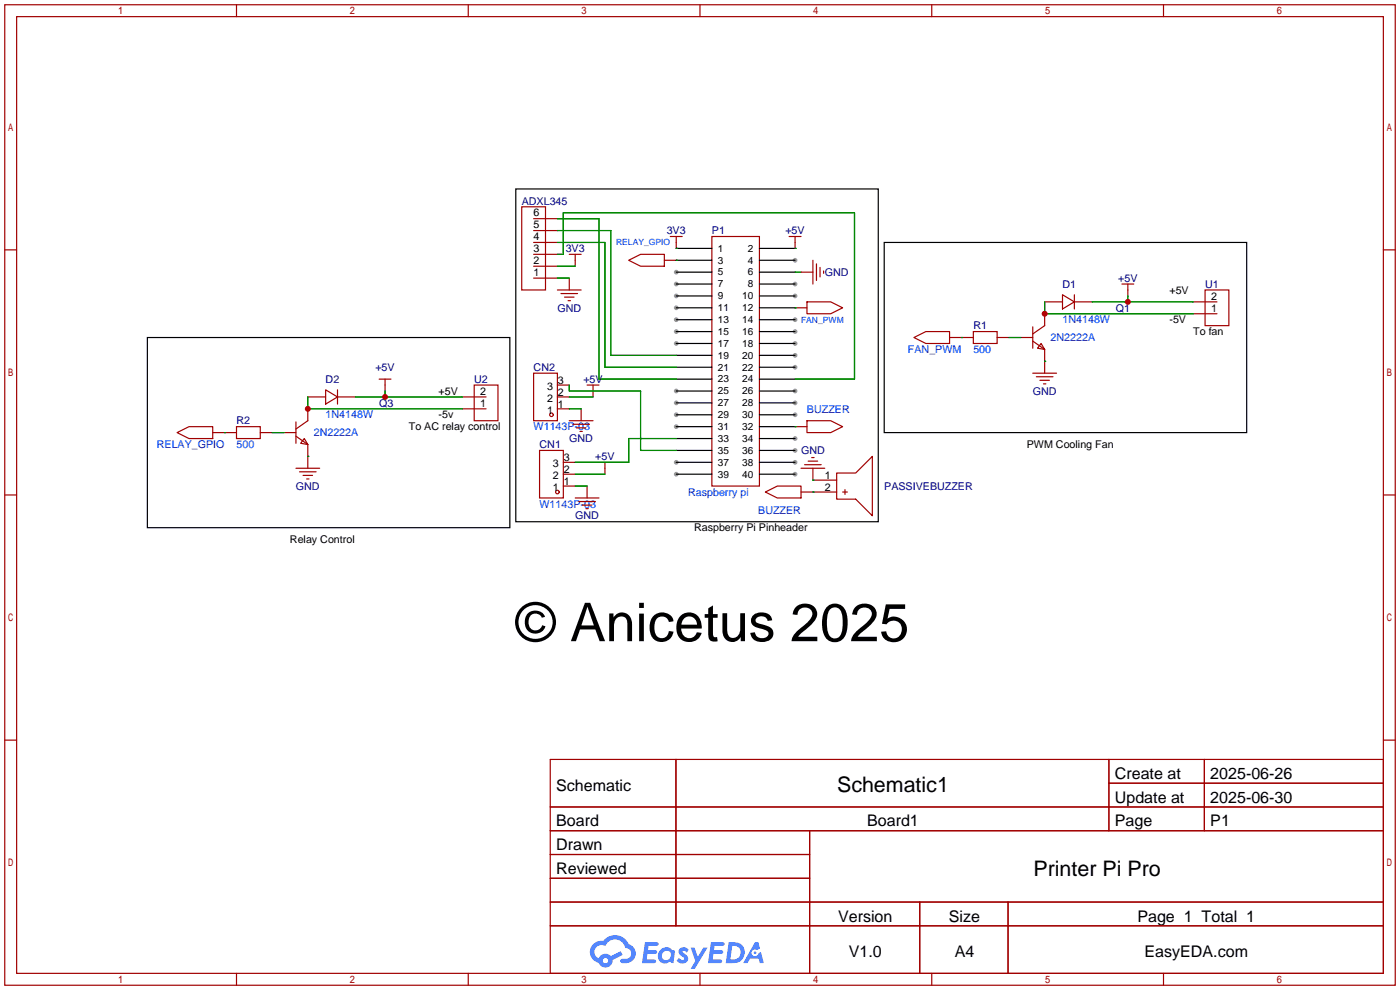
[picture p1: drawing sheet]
<svg xmlns="http://www.w3.org/2000/svg" width="299mm" height="212mm" viewBox="0 0 299 212" stroke-linecap="round" stroke-linejoin="round" font-family="sans-serif">
<g fill="#999">
<circle cx="169.9" cy="55.6" r=".51"/>
<circle cx="144.5" cy="58.2" r=".51"/>
<circle cx="144.5" cy="60.7" r=".51"/>
<circle cx="169.9" cy="60.7" r=".51"/>
<circle cx="144.5" cy="63.2" r=".51"/>
<circle cx="169.9" cy="63.2" r=".51"/>
<circle cx="144.5" cy="65.8" r=".51"/>
<circle cx="144.5" cy="68.3" r=".51"/>
<circle cx="169.9" cy="68.3" r=".51"/>
<circle cx="144.5" cy="70.9" r=".51"/>
<circle cx="169.9" cy="70.9" r=".51"/>
<circle cx="144.5" cy="73.4" r=".51"/>
<circle cx="169.9" cy="73.4" r=".51"/>
<circle cx="169.9" cy="75.9" r=".51"/>
<circle cx="169.9" cy="78.5" r=".51"/>
<circle cx="144.5" cy="83.6" r=".51"/>
<circle cx="169.9" cy="83.6" r=".51"/>
<circle cx="144.5" cy="86.1" r=".51"/>
<circle cx="169.9" cy="86.1" r=".51"/>
<circle cx="144.5" cy="88.6" r=".51"/>
<circle cx="169.9" cy="88.6" r=".51"/>
<circle cx="144.5" cy="91.2" r=".51"/>
<circle cx="169.9" cy="93.7" r=".51"/>
<circle cx="169.9" cy="96.3" r=".51"/>
<circle cx="144.5" cy="98.8" r=".51"/>
<circle cx="169.9" cy="98.8" r=".51"/>
<circle cx="144.5" cy="101.3" r=".51"/>
<circle cx="169.9" cy="101.3" r=".51"/>
</g>
<g fill="none" stroke="#a10000" stroke-width=".25">
<path d="M1 1h297.2v209.6h-297.2zM3.6 3.6h292.1v204.4h-292.1zM50.5 1v2.6M100.1 1v2.6M149.6 1v2.6M199.1 1v2.6M248.7 1v2.6M1 53.4h2.6M295.7 53.4h2.5M1 105.8h2.6M295.7 105.8h2.5M1 158.2h2.6"/>
<path d="M295.7 158.2h2.5M117.6 162.3h178.1v45.7h-178.1zM117.6 172.5h178.1M117.6 177.5h178.1M144.5 162.3v35.6M173 177.5v30.5M237 162.3v15.2M237 167.4h58.7M257.4 162.3v15.2M117.6 182.6h55.4M117.6 192.8h178.1M117.6 187.7h55.4"/>
<path d="M117.6 197.9h178.1M196.6 192.8v15.2M215.4 192.8v15.2M50.5 208v2.6M100.1 208v2.6M149.6 208v2.6M199.1 208v2.6M248.7 208v2.6"/>
</g>
<g fill="#5487ff">
<path d="M145.3 202.7a1.3 1.3 0 0 1 1.9 .3l-.4 .6a.54 .54 0 0 0-.9-.2l.1 .2a1.34 1.34 0 0 1 .9 1.8 1.47 1.47 0 0 1-2.3-.1l.5-.6 .8 .5a.31 .31 0 0 0 .4-.3 .31 .31 0 0 0-.3-.4 1.12 1.12 0 0 1-.7-1.8z"/>
<path d="M147.6 202.5h.9l.6 2 1.2-2h.9l-2.7 4.6h-.9l1-1.7z"/>
<path d="M137.8 201.4h1.7a1.31 1.31 0 0 1 1.2 .2 .4 .4 0 0 1-.3 .5l-1.8 .1-.1 .9h1.6a.4 .4 0 0 1 .4 .4 .4 .4 0 0 1-.5 .4h-1.6l-.2 1.2h1.4a.46 .46 0 0 1 .5 0 .46 .46 0 0 1 .1 .5l-.4 .2h-2.6z"/>
<path d="M151.9 201.4h1.7a1.32 1.32 0 0 1 1.2 .2 .39 .39 0 0 1-.3 .5l-1.8 .1-.1 .9h1.6a.4 .4 0 0 1 .4 .4 .4 .4 0 0 1-.4 .4h-1.7l-.2 1.2h1.4a.46 .46 0 0 1 .5 0 .46 .46 0 0 1 .1 .5l-.4 .2h-2.6z"/>
<path d="M161.3 201.4h.8l.3 1.3-.6 .4a.75 .75 0 0 0-1.1 .3 .75 .75 0 0 0 .5 1 .75 .75 0 0 0 .9-.7l.5-.2 .6 2.3h-.8l-.3-.9h-1.8l-.5 .9h-1z"/>
<path d="M155.7 201.4l-.6 4.4h1.5a2.27 2.27 0 0 0 2.6-2.2 2.27 2.27 0 0 0-2.7-2.2zM156.5 202.1a1.5 1.5 0 0 1 1.8 1.6 1.5 1.5 0 0 1-1.9 1.4h-.3z"/>
<path d="M141.2 203a1.6 1.6 0 0 0-.3 2.3 1.6 1.6 0 0 0 2.3 .2l.7 .3 .3-2.4-.1-.3-.5-.1a1.58 1.58 0 0 0-2.4 0zM141.8 203.5a.98 .98 0 0 1 1.6 .4 .98 .98 0 0 1-1.1 1.3 .94 .94 0 0 1-.9-.7 .94 .94 0 0 1 .4-1z"/>
<path d="M126.8 201.8a2.37 2.37 0 0 0 1.1 4 1.54 1.54 0 0 0 1.8 1 1.54 1.54 0 0 0 1.2-1.6l2.2-1.1-.5-.8-2 1a1.57 1.57 0 0 0-2.7 .5 1.5 1.5 0 0 1-.7-2.1 1.5 1.5 0 0 1 2.2-.5 2.23 2.23 0 0 1 2.3-1.4 2.23 2.23 0 0 1 2 1.8 1.16 1.16 0 0 1 1.2 1.1 1.16 1.16 0 0 1-1.1 1.2h-.7a.47 .47 0 0 0-.5 .4 .47 .47 0 0 0 .4 .5 2.17 2.17 0 0 0 2.5-.9 2.17 2.17 0 0 0-.3-2.7l-.8-.4a3.2 3.2 0 0 0-5.5-.7l-1.1 .1zM128.8 205.3a.6 .6 0 0 1 1.2 0 .6 .6 0 0 1-1.2 0z"/>
<circle cx="161.4" cy="203.6" r=".28"/>
</g>
<path d="M152.1 50.5h10.2v53.4h-10.2z" fill="none" stroke="#870000" stroke-width=".25"/>
<g fill="none" stroke="#000" stroke-width=".25">
<path d="M110.2 40.4h77.5v71.1h-77.5zM144.5 53.1h7.6M144.5 55.6h7.6M144.5 58.2h7.6M162.3 53.1h7.6M162.3 55.6h7.6M162.3 58.2h7.6M189 51.8h77.4v40.7h-77.4zM31.5 72.1h77.5v40.7h-77.5zM144.5 60.7h7.6M144.5 63.2h7.6M144.5 65.8h7.6"/>
<path d="M144.5 68.3h7.6M144.5 70.9h7.6M144.5 73.4h7.6M144.5 75.9h7.6M144.5 78.5h7.6M162.3 60.7h7.6M162.3 63.2h7.6M162.3 65.8h7.6M162.3 68.3h7.6M162.3 70.9h7.6M162.3 73.4h7.6M162.3 75.9h7.6"/>
<path d="M162.3 78.5h7.6M144.5 81h7.6M144.5 83.6h7.6M144.5 86.1h7.6M144.5 88.6h7.6M144.5 91.2h7.6M144.5 93.7h7.6M144.5 96.3h7.6M144.5 98.8h7.6M162.3 81h7.6M162.3 83.6h7.6M162.3 86.1h7.6"/>
<path d="M162.3 88.6h7.6M162.3 91.2h7.6M162.3 93.7h7.6M162.3 96.3h7.6M162.3 98.8h7.6M144.5 101.3h7.6M162.3 101.3h7.6"/>
</g>
<g fill="none" stroke="#a10000" stroke-width=".25">
<path d="M111.5 44.2h5.1v17.8h-5.1zM114 59.4h5.1M114 56.9h5.1M114 54.4h5.1M114 51.8h5.1M114 49.3h5.1M114 46.7h5.1M121.7 54.4h2.5M121.7 59.4v2.6M122.9 54.4v2.5M134.4 55.6l2.5-1.2h5.1v2.5h-5.1zM142 55.6h2.5"/>
<path d="M143.3 50.5h2.5M144.5 50.5v2.6M168.7 50.5h2.5M169.9 50.5v2.6M171.2 58.2h2.5M173.7 55.6v5.1M174.5 56.4v3.5M175.3 57.2v2M176 57.9v.5M114 79.8h5.1v10.1h-5.1zM119.1 62h5.1M119.9 62.7h3.5"/>
<path d="M120.6 63.5h2.1M121.4 64.3h.5M169.9 65.8h2.6M172.5 64.5h5l2.6 1.3-2.6 1.3h-5zM195.3 72.1l2.6-1.2h5v2.5h-5zM202.9 72.1h5.1M208 70.9h5.1v2.5h-5.1zM213.1 72.1h2.5M218.2 72.1h2.5M220.7 69.8v4.6M220.7 72.9l2.6 1.8M220.7 79.8h5.1"/>
<path d="M222.5 73.4l.8 1.3-1.6-.3zM223.3 64.5h3.8M223.3 67.1v2.5l-2.6 1.8M223.3 74.7v5.1M227.1 63l2.5 1.5-2.5 1.5zM229.6 63v3M229.6 64.5h3.8M239.8 60.7h2.5M241 60.7v2.5M255 64.5h5.1M255 67.1h5.1M257.6 62h5v7.6h-5z"/>
<path d="M37.8 92.5l2.6-1.3h5.1v2.5h-5.1zM45.5 92.5h5M50.5 91.2h5.1v2.5h-5.1zM55.6 92.5h2.6M60.7 92.5h2.5M63.2 90.2v4.5M63.2 93.2l2.6 1.8M65 93.7l.8 1.3-1.5-.3zM65.8 84.8h3.8M65.8 87.4v2.5l-2.6 1.8M65.8 95v5.1M69.6 83.3l2.5 1.5-2.5 1.6z"/>
<path d="M72.1 83.3v3.1M72.1 84.8h3.8M81 81h2.6M82.3 81v2.6M98.8 84.8h5.1M98.8 87.4h5.1M101.3 82.3h5.1v7.6h-5.1zM115.3 96.3h5.1v10.1h-5.1zM119.1 84.8h2.6M119.1 87.4h2.6M119.1 82.3h2.6M120.4 98.8h2.5"/>
<path d="M121.7 89.9h5M122.4 90.7h3.6M123.2 91.4h2M124 92.2h.5M124.2 87.4v2.5M125.5 82.3h2.5M126.7 82.3v2.5M128 98.8h2.6M129.3 98.8v2.5M169.9 91.2h2.6M172 99.3h3.5M172.5 89.9h5l2.6 1.3-2.6 1.3h-5z"/>
<path d="M172.7 98.6h2.1M173.5 97.8h.5M221.5 80.5h3.5M222.2 81.3h2.1M223 82h.5M63.2 100.1h5.1M64 100.8h3.6M64.8 101.6h2M65.5 102.4h.5M120.4 103.9h2.5M120.4 101.3h2.5M122.9 106.4h5.1"/>
<path d="M123.7 107.2h3.6M124.5 107.9h2M125.2 108.7h.5M125.5 103.9v2.5M163.6 105.2l2.5-1.3h5.1v2.5h-5.1zM171.2 100.1h5.1M171.2 105.2h7.6M173.7 100.1v2.5h5.1M178.8 101.1h4.1l3.5-3.6v12.7l-3.5-3.5h-4.1zM180.1 105.2h1M180.6 104.6v1.1"/>
<circle cx="117.9" cy="88.6" r=".38"/>
<circle cx="119.1" cy="105.2" r=".38"/>
</g>
<g fill="none" stroke="#008700" stroke-width=".25">
<path d="M119.1 59.4h2.6M119.1 56.9h3.8M119.1 54.4h1.3v-8.9h62.2v35.5h-12.7M119.1 46.7h8.9v34.3h16.5M119.1 51.8h10.2v26.7h15.2M119.1 49.3h11.5v26.6h13.9M144.5 53.1h.1M144.5 55.6h.1M169.9 53.1h.1M169.9 58.2h1.3M169.9 65.8h.1M205.5 72.1h.1"/>
<path d="M215.6 72.1h2.6M223.3 77.2h.1M223.3 64.5v2.6h31.7M233.4 64.5h21.6M241 63.2v1.3M48 92.5h.1M58.2 92.5h2.5M65.8 97.5h.1M65.8 84.8v2.6h33M75.9 84.8h22.9M82.3 83.6v1.2M121.7 84.8h5"/>
<path d="M121.7 87.4h2.5M121.7 82.3v1.3h15.2v12.7h7.6M144.5 93.7h-10.1v5.1h-11.5M169.9 91.2h.1M122.9 101.3h6.4M122.9 103.9h2.6M173.7 105.2h.1M173.7 102.6h.1"/>
</g>
<g fill="#c00">
<circle cx="223.3" cy="67.1" r=".63"/>
<circle cx="241" cy="64.5" r=".63"/>
<circle cx="65.8" cy="87.4" r=".63"/>
<circle cx="82.3" cy="84.8" r=".63"/>
</g>
<text font-size="11.4" x="110.2" y="137">© Anicetus 2025</text>
<g font-size="4.6">
<text x="178.9" y="169.3">Schematic1</text>
<text x="220.9" y="187.1">Printer Pi Pro</text>
</g>
<g font-size="3.4">
<text x="238.3" y="166.5">Create at</text>
<text x="258.7" y="166.5">2025-06-26</text>
<text x="118.9" y="169">Schematic</text>
<text x="238.3" y="171.6">Update at</text>
<text x="258.7" y="171.6">2025-06-30</text>
<text x="118.9" y="176.6">Board</text>
<text x="185.3" y="176.6">Board1</text>
<text x="238.3" y="176.6">Page</text>
<text x="258.7" y="176.6">P1</text>
<text x="118.9" y="181.7">Drawn</text>
<text x="118.9" y="186.8">Reviewed</text>
<text x="179.1" y="197">Version</text>
<text x="202.8" y="197">Size</text>
<text x="243.1" y="197">Page 1 Total 1</text>
<text x="181.4" y="204.6">V1.0</text>
<text x="204" y="204.6">A4</text>
<text x="244.6" y="204.6">EasyEDA.com</text>
</g>
<g font-size="2.3" fill="#000080">
<text x="111.5" y="43.7">ADXL345</text>
<text x="120.9" y="53.9">3V3</text>
<text x="142.5" y="50.1">3V3</text>
<text x="152.1" y="50.1">P1</text>
<text x="167.9" y="50.1">+5V</text>
<text x="176.3" y="59">GND</text>
<text x="227.1" y="61.5">D1</text>
<text x="239" y="60.2">+5V</text>
<text x="257.6" y="61.5">U1</text>
<text x="119.1" y="66.6">GND</text>
<text x="208" y="70.4">R1</text>
<text x="238.5" y="66.6">Q1</text>
<text x="69.6" y="81.8">D2</text>
<text x="80.2" y="79.3">+5V</text>
<text x="101.3" y="81.8">U2</text>
<text x="114" y="79.3">CN2</text>
<text x="124.7" y="81.8">+5V</text>
<text x="81" y="86.9">Q3</text>
<text x="220.7" y="84.4">GND</text>
<text x="50.5" y="90.7">R2</text>
<text x="115.3" y="95.8">CN1</text>
<text x="121.7" y="94.5">GND</text>
<text x="127.2" y="98.3">+5V</text>
<text x="171.2" y="97.1">GND</text>
<text x="63.2" y="104.7">GND</text>
<text x="189" y="104.7">PASSIVEBUZZER</text>
<text x="122.9" y="111">GND</text>
</g>
<g font-size="2.3">
<text x="114" y="46.3">6</text>
<text x="114" y="53.9">3</text>
<text x="114" y="51.3">4</text>
<text x="114" y="48.8">5</text>
<text x="114" y="59">1</text>
<text x="114" y="56.4">2</text>
<text x="249.9" y="62.8">+5V</text>
<text x="258.8" y="64">2</text>
<text x="249.9" y="69.1">-5V</text>
<text x="255" y="71.7">To fan</text>
<text x="258.8" y="66.6">1</text>
<text x="116.9" y="83.3">3</text>
<text x="119.3" y="82">3</text>
<text x="93.7" y="84.4">+5V</text>
<text x="93.7" y="89.4">-5v</text>
<text x="102.6" y="86.9">1</text>
<text x="102.6" y="84.4">2</text>
<text x="116.9" y="88.4">1</text>
<text x="116.9" y="85.9">2</text>
<text x="119.3" y="87.1">1</text>
<text x="119.3" y="84.6">2</text>
<text x="87.4" y="92">To AC relay control</text>
<text x="219.5" y="95.8">PWM Cooling Fan</text>
<text x="118.2" y="99.8">3</text>
<text x="120.5" y="101.1">2</text>
<text x="120.5" y="98.6">3</text>
<text x="118.2" y="104.9">1</text>
<text x="118.2" y="102.4">2</text>
<text x="120.5" y="103.6">1</text>
<text x="176.3" y="102.4">1</text>
<text x="176.3" y="104.9">2</text>
<text x="148.3" y="113.6">Raspberry Pi Pinheader</text>
<text x="62" y="116.1">Relay Control</text>
</g>
<g font-size="2.3" fill="#00f">
<text x="227.1" y="69.1">1N4148W</text>
<text x="194" y="75.5">FAN_PWM</text>
<text x="208" y="75.5">500</text>
<text x="224.5" y="72.9">2N2222A</text>
<text x="69.6" y="89.4">1N4148W</text>
<text x="172.5" y="88.2">BUZZER</text>
<text x="33.5" y="95.8">RELAY_GPIO</text>
<text x="50.5" y="95.8">500</text>
<text x="67.1" y="93.2">2N2222A</text>
<text x="114" y="92">W1143P-03</text>
<text x="147.1" y="105.9">Raspberry pi</text>
<text x="115.3" y="108.5">W1143P-03</text>
<text x="162" y="109.8">BUZZER</text>
</g>
<g font-size="2.1">
<text x="153.4" y="53.8">1</text>
<text x="159.8" y="53.8">2</text>
<text x="153.4" y="56.3">3</text>
<text x="153.4" y="58.9">5</text>
<text x="159.8" y="56.3">4</text>
<text x="159.8" y="58.9">6</text>
<text x="153.4" y="61.4">7</text>
<text x="153.4" y="64">9</text>
<text x="158.6" y="64">10</text>
<text x="159.8" y="61.4">8</text>
<text x="153.4" y="66.5">11</text>
<text x="153.4" y="69">13</text>
<text x="153.4" y="71.6">15</text>
<text x="158.6" y="66.5">12</text>
<text x="158.6" y="69">14</text>
<text x="158.6" y="71.6">16</text>
<text x="153.4" y="74.1">17</text>
<text x="153.4" y="76.7">19</text>
<text x="158.6" y="74.1">18</text>
<text x="158.6" y="76.7">20</text>
<text x="153.4" y="79.2">21</text>
<text x="153.4" y="81.7">23</text>
<text x="158.6" y="79.2">22</text>
<text x="158.6" y="81.7">24</text>
<text x="153.4" y="84.3">25</text>
<text x="153.4" y="86.8">27</text>
<text x="153.4" y="89.4">29</text>
<text x="158.6" y="84.3">26</text>
<text x="158.6" y="86.8">28</text>
<text x="158.6" y="89.4">30</text>
<text x="153.4" y="91.9">31</text>
<text x="153.4" y="94.4">33</text>
<text x="158.6" y="91.9">32</text>
<text x="158.6" y="94.4">34</text>
<text x="153.4" y="97">35</text>
<text x="153.4" y="99.5">37</text>
<text x="158.6" y="97">36</text>
<text x="158.6" y="99.5">38</text>
<text x="153.4" y="102.1">39</text>
<text x="158.6" y="102.1">40</text>
</g>
<g font-size="1.8" fill="#00f">
<text x="131.7" y="52.4">RELAY_GPIO</text>
<text x="171.2" y="69">FAN_PWM</text>
</g>
</svg>
